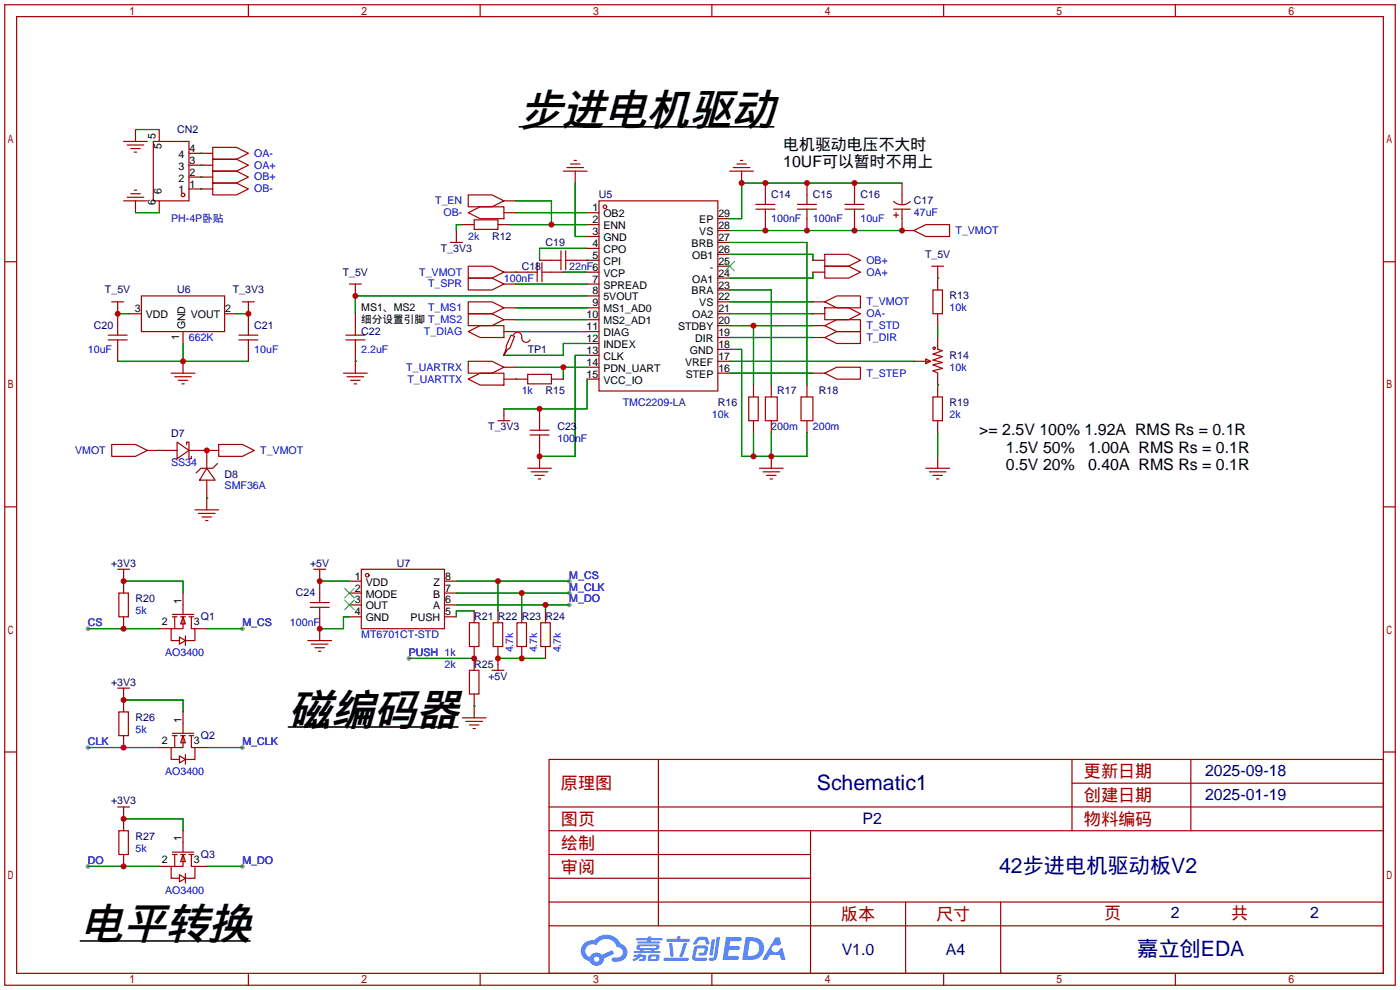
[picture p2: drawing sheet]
<svg xmlns="http://www.w3.org/2000/svg" width="299mm" height="212mm" viewBox="0 0 299 212" stroke-linecap="round" stroke-linejoin="round" font-family="sans-serif">
<g fill="#999">
<circle cx="121.7" cy="124.2" r=".51"/>
<circle cx="121.7" cy="126.7" r=".51"/>
<circle cx="121.7" cy="129.3" r=".51"/>
<circle cx="51.8" cy="185.2" r=".51"/>
<circle cx="51.8" cy="159.8" r=".51"/>
<circle cx="18.8" cy="134.4" r=".51"/>
<circle cx="18.8" cy="159.8" r=".51"/>
<circle cx="18.8" cy="185.2" r=".51"/>
<circle cx="51.8" cy="134.4" r=".51"/>
<circle cx="87.4" cy="140.7" r=".51"/>
</g>
<g fill="none" stroke="#a10000" stroke-width=".25">
<path d="M1 1h297.2v209.6h-297.2zM3.6 3.6h292.1v204.4h-292.1zM53.1 1v2.6M102.6 1v2.6M152.1 1v2.6M201.7 1v2.6M251.2 1v2.6M1 55.9h2.6M295.7 55.9h2.5M1 108.3h2.6M295.7 108.3h2.5M1 160.7h2.6"/>
<path d="M117.3 162.3h178.4v45.7h-178.4zM117.3 177.5h178.4M117.3 172.5h178.4M140.7 162.3v35.6M173.2 177.5v30.5M229.1 162.3v15.2M229.1 167.4h66.6M254.5 162.3v15.2M295.7 160.7h2.5M117.3 182.6h55.9M117.3 197.9h178.4M117.3 192.8h178.4"/>
<path d="M117.3 187.7h55.9M193.5 192.8v15.2M213.9 192.8v15.2M53.1 208v2.6M102.6 208v2.6M152.1 208v2.6M201.7 208v2.6M251.2 208v2.6"/>
</g>
<g fill="#5487ff">
<path d="M155.2 200.3h2.6a.48 .48 0 0 1 .7 .4 .48 .48 0 0 1-.6 .4h-1.8l-.2 1.1h1.9a.43 .43 0 0 1 .4 .4 .43 .43 0 0 1-.5 .4h-1.9l-.2 1.3h1.7a.45 .45 0 0 1 .5 .2 .45 .45 0 0 1-.1 .6h-3.3z"/>
<path d="M165.7 200.3h.9l.4 1.5-.8 .3a.84 .84 0 0 0-1.2 .3 .84 .84 0 0 0 .4 1.1 .84 .84 0 0 0 1.1-.4l.1-.2 .6-.3 .7 2.5h-1l-.2-1h-2.1l-.6 1h-1.1z"/>
<path d="M152.1 200.8h.7l-.5 3.1a.36 .36 0 0 1-.3 .3 .36 .36 0 0 1-.4-.3z"/>
<path d="M153.2 200.2h.7l-.6 4.3a1.13 1.13 0 0 1-1.8 .6l.2-.4h.7l.2-.2z"/>
<path d="M148.9 200.6l.6-.4h1a.77 .77 0 0 1 .9 .5l.3 1-.2 .2h-.5l-.3-.9-.2-.2-1 .1-.7 1-.6-.1-.1-.2z"/>
<path d="M148.4 202.4l.6-.3h1.7a.81 .81 0 0 1 .7 .5 .81 .81 0 0 1-.2 .8 .81 .81 0 0 1-.9 .8h-.7a.32 .32 0 0 1-.3-.3 .32 .32 0 0 1 .4-.3h.7l.2-.9-1.6 .1-.4 1.8 2.2 .1a.32 .32 0 0 1 .3 .4 .32 .32 0 0 1-.4 .2h-2.2l-.5-.3-.1-.5z"/>
<path d="M141.9 204.7h5a.33 .33 0 0 1 .3 .3 .33 .33 0 0 1-.3 .3h-4.9l-.2-.1z"/>
<path d="M146.1 201.5h.8l-.7 2a.98 .98 0 0 1-.7 1.1l-.3-.3z"/>
<path d="M143 201.6h.7l.3 2.5a.34 .34 0 0 1-.3 .4 .34 .34 0 0 1-.4-.3z"/>
<path d="M142.5 200.7h2.1l.3-.6h.6l-.1 .6h1.7a.32 .32 0 0 1 .4 .3 .32 .32 0 0 1-.4 .3h-4.5l-.2-.2z"/>
<path d="M135.5 204.1h.9l.1-.3h.6v.3h.8a.82 .82 0 0 1-.5 1.3h-.8v-.4l.7-.1 .1-.3a.68 .68 0 0 0-1 .4l-1.1 .4-.1-.4 .9-.5h-.7z"/>
<path d="M136 200.5h2.4l.1-.3h.7v.3h2.2l.2 .3-.2 .2h-2.3v.2h1.8l.2 .3-.2 .1h-4.5l-.1-.4h2l.1-.2h-2.3l-.1-.2z"/>
<path d="M159.4 200.3l-.8 4.9h1.7a2.5 2.5 0 0 0 3-2.5 2.5 2.5 0 0 0-3.1-2.4zM160.3 201.1a1.61 1.61 0 0 1 2 1.5 1.61 1.61 0 0 1-1.8 1.7h-.7z"/>
<path d="M136.2 202a.55 .55 0 0 0-.2 .8 .55 .55 0 0 0 .7 .2l.1 .3h-1.3v.3l5.4 .1 .3-.2-.2-.2h-1.2l.2-.3a.7 .7 0 0 0 .8-.3 .7 .7 0 0 0 0-.8l-4.2-.1zM136.8 202.3l3.3-.1 .1 .1-.2 .3h-3.2zM137.5 203h1.7l-.2 .3h-1.4z"/>
<path d="M138.6 204.2a1.05 1.05 0 0 0 0 1.2 2.91 2.91 0 0 0 2.2-.2 .98 .98 0 0 0 0-1.2h-1.6zM139.2 204.5l.9-.1 .1 .4-.2 .2-.8-.1z"/>
<path d="M124.9 201.6a2.23 2.23 0 0 0-.7 2.3 2.23 2.23 0 0 0 1.8 1.6 1.58 1.58 0 0 0 1.8 .9 1.58 1.58 0 0 0 1.3-1.5l2.2-1.1-.5-.7-2.1 1a1.65 1.65 0 0 0-2.7 .4 1.45 1.45 0 0 1-.8-1.9 1.45 1.45 0 0 1 2-.7l.3 .1a2.3 2.3 0 0 1 2.3-1.3 2.3 2.3 0 0 1 2 1.7 1.12 1.12 0 0 1 1.3 1 1.12 1.12 0 0 1-1.1 1.2h-.7a.45 .45 0 0 0-.6 .4 .45 .45 0 0 0 .5 .5 2.21 2.21 0 0 0 2.2-.5 2.21 2.21 0 0 0 .5-2.3 2.13 2.13 0 0 0-1.3-1.1 3.3 3.3 0 0 0-5.6-.7l-1.1 .1zM127 205a.57 .57 0 0 1 1.1 0 .57 .57 0 0 1-1.1 0z"/>
</g>
<g fill="none" stroke="#a10000" stroke-width=".25">
<path d="M26.4 30.2h5.1M27.2 31h3.5M27.9 31.8h2.1M28.7 32.5h.5M29 27.7v2.5M32.8 30.2h7.6v12.7h-7.6zM34 27.7v2.5M40.4 37.8h5.1M40.4 35.3h5.1M40.4 32.8h5.1M45.5 31.5h5l2.6 1.3-2.6 1.2h-5zM45.5 34h5l2.6 1.3-2.6 1.3h-5z"/>
<path d="M45.5 39.1h5l2.6 1.3-2.6 1.3h-5zM45.5 36.6h5l2.6 1.2-2.6 1.3h-5zM120.4 36.6h5.1M121.2 35.8h3.5M121.9 35.1h2.1M122.7 34.3h.5M122.9 36.6v2.5M156 36.6h5M156.7 35.8h3.6M157.5 35.1h2M158.2 34.3h.5M158.5 36.6v2.5"/>
<path d="M163.6 39.1v4.6M172.5 39.1v4.6M182.6 39.1v4.6M192.8 39.1v4.6M26.4 42.9h5.1M27.2 42.2h3.5M27.9 41.4h2.1M28.7 40.6h.5M29 42.9v2.6M34 42.9v2.6M40.4 40.4h5.1M96.3 51.8h2.5"/>
<path d="M97.5 49.3v2.5M98.8 48h2.5M100.1 56.9h5.1l2.5 1.3-2.5 1.2h-5.1zM100.1 41.7h5.1l2.5 1.2-2.5 1.3h-5.1zM100.1 45.5l2.5-1.3h5.1v2.5h-5.1zM100.1 59.4h5.1l2.5 1.3-2.5 1.3h-5.1zM101.3 47h5.1v2h-5.1zM106.4 48h2.6M107.7 45.5h2.5M107.7 58.2h7.1M107.7 42.9h2.5M114.8 56.1v4.1"/>
<path d="M115.3 55.6h4.6M115.8 58.2h4.6M115.8 56.1v4.1M119.9 53.6v4.1M120.9 55.6h7.1M120.9 53.6v4.1M125.5 45.5h2.5M125.5 48h2.5M125.5 50.5h2.5M125.5 53.1h2.5M125.5 58.2h2.5M128 42.9h25.4v40.7h-25.4z"/>
<path d="M153.4 56.9h2.6M153.4 59.4h2.6M153.4 54.4h2.6M153.4 51.8h2.6M153.4 49.3h2.6M153.4 46.7h2.6M161.5 44.7h4.1M161.5 43.7h4.1M163.6 44.7v4.6M170.4 44.7h4.1M170.4 43.7h4.1M172.5 44.7v4.6"/>
<path d="M173.7 55.6h2.6M173.7 58.2h2.6M176.3 54.4h5.1l2.5 1.2-2.5 1.3h-5.1zM176.3 56.9h5.1l2.5 1.3-2.5 1.2h-5.1zM180.6 44.7h4.1M180.6 43.7h4.1M182.6 44.7v4.6M191 43a2.54 2.54 0 0 0 3.5 .1M191 44.7h3.6M191 46h1M191.5 45.5v1M192.8 44.7v4.6h2.5"/>
<path d="M195.3 49.3l2.6-1.3h5v2.5h-5zM199.1 56.9h2.6M200.4 56.9v5.1M23.1 72.6h4.1M23.1 71.6h4.1M23.9 64.5h2.5M25.1 64.5v7.1M25.1 72.6v4.6M27.7 67.1h2.5M30.2 63.2h17.8v7.7h-17.8zM36.6 79.8h5.1M39.1 70.9v2.5"/>
<path d="M39.1 77.2v2.6M48 67.1h2.5M51.1 72.6h4M51.1 71.6h4M51.8 64.5h2.6M53.1 64.5v7.1M53.1 72.6v4.6M73.4 79.8h5.1M73.9 72.6h4.1M73.9 71.6h4.1M74.7 60.7h2.5M75.9 60.7v2.5"/>
<path d="M75.9 67.1v4.5M75.9 72.6v7.2M100.1 64.5h5.1l2.5 1.3-2.5 1.3h-5.1zM100.1 67.1h5.1l2.5 1.2-2.5 1.3h-5.1zM100.1 77.2h5.1l2.5 1.3-2.5 1.3h-5.1zM100.1 70.9l2.5-1.3h5.1v2.5h-5.1zM107.7 60.7h2.5M107.7 65.8h2.5M107.7 68.3h2.5M107.7 70.9h2.5M107.7 78.5h2.5M107.7 75.7v.2"/>
<path d="M109.2 71.6l.8 .3-1 2.5-.5 .3-.8 1.2 .5-1.5v-.5zM109.7 71.6a.93 .93 0 0 1 1.2-.5 .93 .93 0 0 1 .6 1 .94 .94 0 0 0 .7 1 .94 .94 0 0 0 1.1-.5M125.5 60.7h2.5M125.5 63.2h2.5M125.5 65.8h2.5M125.5 68.3h2.5M125.5 70.9h2.5M125.5 73.4h2.5M125.5 75.9h2.5M125.5 78.5h2.5M153.4 79.8h2.6M153.4 77.2h2.6"/>
<path d="M153.4 74.7h2.6M153.4 72.1h2.6M153.4 69.6h2.6M153.4 67.1h2.6M153.4 64.5h2.6M153.4 62h2.6M173.7 79.8h2.6M173.7 72.1h2.6M173.7 69.6h2.6M173.7 67.1h2.6M173.7 64.5h2.6M176.3 64.5l2.5-1.3h5.1v2.6h-5.1z"/>
<path d="M176.3 65.8h5.1l2.5 1.3-2.5 1.2h-5.1zM176.3 69.6l2.5-1.3h5.1v2.6h-5.1zM176.3 72.1l2.5-1.2h5.1v2.5h-5.1zM176.3 79.8l2.5-1.3h5.1v2.5h-5.1zM195.3 77.2h3.6M197.9 76.7l1 .5-1 .5zM199.4 62h2v5.1h-2zM200.4 67.1v2.5M200.4 72.1v2.6l1 .2-2 .8 2 .5-2 .8 2 .5-2 .5 2 .7-2 .5 1 .6v5M23.9 95h5.1l2.5 1.3-2.5 1.2h-5.1zM31.5 96.3h6.3M37.3 80.5h3.6"/>
<path d="M37.8 94.5l2.6 1.8-2.6 1.7zM38.1 81.3h2M38.9 82h.5M39.9 95v-.5h.5v3.5h.5v-.5M40.4 96.3h6.3M44.2 96.3v3.8M46.5 99.1l-1 1h-2.6l-1 1M46.7 95h5.1l2.6 1.3-2.6 1.2h-5.1zM74.2 80.5h3.5M74.9 81.3h2.1M75.7 82h.5M100.1 81l2.5-1.2h5.1v2.5h-5.1z"/>
<path d="M106.4 89.9h2.6M107.7 81h5.1M107.7 87.4v2.5M112.8 80h5.1v2h-5.1zM113.3 93h4M113.3 91.9h4M115.3 87.4v4.5M115.3 93v7.1M117.9 81h2.5M125.5 81h2.5M160 84.8h2.1v5.1h-2.1zM161 82.3v2.5"/>
<path d="M161 89.9v2.6M163.6 84.8h2.5v5.1h-2.5zM164.8 82.3v2.5M164.8 89.9v2.6M164.8 97.5v2.6M171.2 84.8h2.5v5.1h-2.5zM172.5 82.3v2.5M172.5 89.9v2.6M199.4 84.8h2v5.1h-2zM200.4 89.9v2.6M200.4 97.5v2.6M41.7 109h5"/>
<path d="M42.4 109.7h3.6M43.2 110.5h2M43.9 111.3h.5M44.2 100.1l1.8 2.5h-3.3zM44.2 102.6v6.4M112.8 100.1h5.1M113.5 100.8h3.6M114.3 101.6h2M115.1 102.4h.5M162.3 100.1h5.1M163.1 100.8h3.5M163.8 101.6h2.1"/>
<path d="M164.6 102.4h.5M197.9 100.1h5M198.6 100.8h3.6M199.4 101.6h2M200.2 102.4h.5M25.1 121.7h2.6M25.4 126.7h2v5.1h-2zM26.4 121.7v5M26.4 131.8v2.6M34 134.4h2.6M36.8 131.8h1M36.8 131.3h4.6"/>
<path d="M37.3 131.8v2.6M38.4 136.1l1.2 .8-1.2 .8zM38.6 131.8h1M39.1 131.8v2.6h-2.5v2.5h1.8M39.1 131.8l.5 1.6h-1zM39.1 126.7v4.6M39.6 135.9v2M40.4 131.8h1M40.9 131.8v2.6h.8v2.5h-2.1M41.7 134.4h2.5M65.8 136.9h5.1M66.3 129.8h4.1"/>
<path d="M66.3 128.8h4.1M66.5 137.7h3.6M67.1 121.7h2.5M67.3 138.4h2M68.1 139.2h.5M68.3 121.7v7.1M68.3 129.8v7.1M74.7 124.2h2.5M74.7 126.7h2.5M74.7 129.3h2.5M74.7 131.8h2.5M77.2 121.7h17.8v12.7h-17.8z"/>
<path d="M95 124.2h2.5M95 126.7h2.5M95 129.3h2.5M95 131.8h2.5M100.3 133.1h2.1v5.1h-2.1zM101.3 130.6v2.5M101.3 138.2v5.1M105.4 133.1h2v5.1h-2zM106.4 130.6v2.5M106.4 138.2v5.1M110.5 133.1h2v5.1h-2zM111.5 130.6v2.5"/>
<path d="M111.5 138.2v2.5M115.6 133.1h2v5.1h-2zM116.6 130.6v2.5M116.6 138.2v2.5M25.1 147.1h2.6M25.4 152.1h2v5.1h-2zM26.4 147.1v5M26.4 157.2v2.6M34 159.8h2.6M36.8 157.2h1M36.8 156.7h4.6M37.3 157.2v2.6"/>
<path d="M38.6 157.2h1M39.1 157.2v2.6h-2.5v2.5h1.8M39.1 157.2l.5 1.6h-1zM39.1 152.1v4.6M40.4 157.2h1M40.9 157.2v2.6h.8v2.5h-2.1M41.7 159.8h2.5M98.8 153.4h5.1M99.6 154.2h3.5M100.3 143.3h2.1v5h-2.1zM100.3 154.9h2.1M101.1 155.7h.5"/>
<path d="M101.3 148.3v5.1M105.2 143.3h2.5M25.1 172.5h2.6M25.4 177.5h2v5.1h-2zM26.4 172.5v5M38.4 161.5l1.2 .8-1.2 .8zM39.1 177.5v4.6M39.6 161.3v2M26.4 182.6v2.6M34 185.2h2.6M36.8 182.6h1M36.8 182.1h4.6"/>
<path d="M37.3 182.6v2.6M38.4 186.9l1.2 .8-1.2 .8zM38.6 182.6h1M39.1 182.6v2.6h-2.5v2.5h1.8M39.1 182.6l.5 1.6h-1zM39.6 186.7v2M40.4 182.6h1M40.9 182.6v2.6h.8v2.5h-2.1M41.7 185.2h2.5"/>
<circle cx="39.1" cy="41.7" r=".38"/>
<circle cx="129.3" cy="44.2" r=".38"/>
<circle cx="199.6" cy="74.4" r=".25"/>
<circle cx="78.5" cy="122.9" r=".38"/>
</g>
<g fill="none" stroke="#008700" stroke-width=".25">
<path d="M29 27.7h5M42.9 35.3h.1M42.9 32.8h.1M42.9 37.8h.1M122.9 39.1v11.4h2.6M192.8 39.1h-34.3v7.6h-2.5M29 45.5h5M42.9 40.4h.1M98.8 48h-1.3v1.3M109 48h16.5M110.2 58.2h.1M110.2 42.9h7.7v5.1"/>
<path d="M110.2 45.5h15.3M120.4 58.2h5.1M125.5 55.6h.1M125.5 53.1h-10.2v2.5M156 51.8h16.5v30.5M156 49.3h36.8M156 54.4h17.7v1.2M173.7 58.2v1.2h-17.7M200.4 59.4h.1M25.1 77.2h28M25.1 67.1h2.6M39.1 73.4v3.8"/>
<path d="M50.5 67.1h2.6M75.9 77.2h.1M110.2 65.8h15.3M110.2 68.3h15.3M110.2 78.5h15.3M110.2 60.7h15.3M110.2 70.9h15.3M120.4 78.5v2.5M125.5 75.9h-2.6v21.6h-7.6M125.5 73.4h-5.1v2.5h-12.7M125.5 63.2h-49.6v3.9M156 74.7h2.5v22.8h14v-5"/>
<path d="M156 62h8.8v20.3M156 77.2h39.3M156 67.1h17.7M156 72.1h17.7M156 79.8h17.7M156 64.5h17.7M156 69.6h17.7M161 69.6v12.7M200.4 69.6v2.5M34 96.3h.1M44.2 96.3h.1M110.2 81h.1"/>
<path d="M125.5 81v6.4h-17.8M161 92.5v5M164.8 92.5v5M200.4 82.3h.1M200.4 92.5v5M44.2 106.4h.1M18.8 134.4h15.2M26.4 124.2h12.7v2.5M44.2 134.4h7.6M68.3 124.2h6.4M74.7 131.8h-1.3v2.6h-5.1M97.5 124.2h24.2"/>
<path d="M97.5 126.7h24.2M97.5 129.3h24.2M101.3 130.6h-3.8v1.2M106.4 124.2v6.4M111.5 126.7v3.9M116.6 129.3v1.3M18.8 159.8h15.2M26.4 149.6h12.7v2.5M44.2 159.8h7.6M87.4 140.7h13.9M101.3 150.9h.1M106.4 140.7h10.2"/>
<path d="M26.4 175h12.7v2.5M18.8 185.2h15.2M44.2 185.2h7.6"/>
</g>
<path d="M154.9 55.9l2.1 2M157 55.9l-2.1 2M73.7 125.7l2 2.1M73.7 128.3l2 2M75.7 125.7l-2 2.1M75.7 128.3l-2 2" fill="none" stroke="#3c3" stroke-width=".25"/>
<path d="M111 27.1h54.4M61.6 155.4h36.3M17.2 201.1h36.2" fill="none" stroke="#000" stroke-width=".33"/>
<g fill="#c00">
<circle cx="115.3" cy="97.5" r=".63"/>
<circle cx="75.9" cy="63.2" r=".63"/>
<circle cx="163.6" cy="49.3" r=".63"/>
<circle cx="172.5" cy="49.3" r=".63"/>
<circle cx="182.6" cy="49.3" r=".63"/>
<circle cx="192.8" cy="49.3" r=".63"/>
<circle cx="158.5" cy="39.1" r=".63"/>
<circle cx="163.6" cy="39.1" r=".63"/>
<circle cx="172.5" cy="39.1" r=".63"/>
<circle cx="182.6" cy="39.1" r=".63"/>
<circle cx="120.4" cy="78.5" r=".63"/>
<circle cx="117.9" cy="48" r=".63"/>
<circle cx="161" cy="97.5" r=".63"/>
<circle cx="164.8" cy="97.5" r=".63"/>
<circle cx="161" cy="69.6" r=".63"/>
<circle cx="115.3" cy="87.4" r=".63"/>
<circle cx="25.1" cy="67.1" r=".63"/>
<circle cx="53.1" cy="67.1" r=".63"/>
<circle cx="39.1" cy="77.2" r=".63"/>
<circle cx="68.3" cy="124.2" r=".63"/>
<circle cx="106.4" cy="124.2" r=".63"/>
<circle cx="111.5" cy="126.7" r=".63"/>
<circle cx="116.6" cy="129.3" r=".63"/>
<circle cx="68.3" cy="134.4" r=".63"/>
<circle cx="106.4" cy="140.7" r=".63"/>
<circle cx="111.5" cy="140.7" r=".63"/>
<circle cx="26.4" cy="124.2" r=".63"/>
<circle cx="26.4" cy="134.4" r=".63"/>
<circle cx="26.4" cy="159.8" r=".63"/>
<circle cx="26.4" cy="149.6" r=".63"/>
<circle cx="26.4" cy="175" r=".63"/>
<circle cx="26.4" cy="185.2" r=".63"/>
<circle cx="101.3" cy="140.7" r=".63"/>
<circle cx="44.2" cy="96.3" r=".63"/>
</g>
<g font-size="9.1">
<text x="111" y="26.8">步进电机驱动</text>
<text x="61.6" y="155">磁编码器</text>
<text x="17.2" y="200.8">电平转换</text>
</g>
<g font-size="4.5" fill="#000080">
<text x="174.6" y="168.8">Schematic1</text>
<text x="213.5" y="186.6">42步进电机驱动板V2</text>
<text x="243" y="204.4">嘉立创EDA</text>
</g>
<g font-size="3.7" fill="#a00000">
<text x="231.6" y="166.2">更新日期</text>
<text x="119.9" y="168.7">原理图</text>
<text x="231.6" y="171.2">创建日期</text>
<text x="119.9" y="176.3">图页</text>
<text x="231.6" y="176.3">物料编码</text>
<text x="119.9" y="181.4">绘制</text>
<text x="119.9" y="186.5">审阅</text>
<text x="179.7" y="196.6">版本</text>
<text x="200" y="196.6">尺寸</text>
<text x="236" y="196.4">页</text>
<text x="263.1" y="196.4">共</text>
</g>
<g font-size="3.4">
<text x="167.4" y="32">电机驱动电压不大时</text>
<text x="167.4" y="35.8">10UF可以暂时不用上</text>
<text x="209.3" y="92.9">&gt;= 2.5V 100% 1.92A RMS Rs = 0.1R</text>
<text x="215" y="96.7">1.5V 50%</text>
<text x="215" y="100.5">0.5V 20%</text>
<text x="232.6" y="96.7">1.00A RMS Rs = 0.1R</text>
<text x="232.6" y="100.5">0.40A RMS Rs = 0.1R</text>
</g>
<g font-size="3.4" fill="#000080">
<text x="257.6" y="165.9">2025-09-18</text>
<text x="257.6" y="171">2025-01-19</text>
<text x="184.4" y="176.1">P2</text>
<text x="250.3" y="196.2">2</text>
<text x="280" y="196.2">2</text>
<text x="179.9" y="204">V1.0</text>
<text x="202.1" y="204">A4</text>
</g>
<g font-size="2.3">
<text x="33.2" y="29.6" transform="rotate(-90 33.2 29.6)">5</text>
<text x="34.5" y="31.9" transform="rotate(-90 34.5 31.9)">5</text>
<text x="38.2" y="33.7">4</text>
<text x="40.5" y="35">3</text>
<text x="40.5" y="32.5">4</text>
<text x="34.5" y="41.5" transform="rotate(-90 34.5 41.5)">6</text>
<text x="38.2" y="41.3">1</text>
<text x="38.2" y="38.8">2</text>
<text x="38.2" y="36.3">3</text>
<text x="40.5" y="40.1">1</text>
<text x="40.5" y="37.5">2</text>
<text x="33.2" y="43.8" transform="rotate(-90 33.2 43.8)">6</text>
<text x="126.6" y="45.2">1</text>
<text x="126.6" y="47.7">2</text>
<text x="129" y="46.4">OB2</text>
<text x="149.5" y="47.7">EP</text>
<text x="153.5" y="46.4">29</text>
<text x="126.6" y="50.2">3</text>
<text x="126.6" y="52.8">4</text>
<text x="129" y="49">ENN</text>
<text x="129" y="51.5">GND</text>
<text x="147.8" y="52.8">BRB</text>
<text x="149.5" y="50.2">VS</text>
<text x="153.5" y="51.5">27</text>
<text x="153.5" y="49">28</text>
<text x="126.6" y="55.3">5</text>
<text x="129" y="54">CPO</text>
<text x="129" y="56.6">CPI</text>
<text x="129" y="59.1">VCP</text>
<text x="147.9" y="55.3">OB1</text>
<text x="151.7" y="57.9">-</text>
<text x="153.5" y="59.1">24</text>
<text x="153.5" y="56.6">25</text>
<text x="153.5" y="54">26</text>
<text x="126.6" y="60.4">7</text>
<text x="126.6" y="62.9">8</text>
<text x="126.6" y="65.5">9</text>
<text x="129" y="61.7">SPREAD</text>
<text x="129" y="64.2">5VOUT</text>
<text x="147.8" y="62.9">BRA</text>
<text x="147.9" y="60.4">OA1</text>
<text x="149.5" y="65.5">VS</text>
<text x="153.5" y="64.2">22</text>
<text x="153.5" y="61.7">23</text>
<text x="28.8" y="66.7">3</text>
<text x="31.2" y="68">VDD</text>
<text x="39.6" y="70.4" transform="rotate(-90 39.6 70.4)">GND</text>
<text x="40.8" y="68">VOUT</text>
<text x="48.1" y="66.7">2</text>
<text x="77.2" y="66.5">MS1、MS2</text>
<text x="77.2" y="69.1">细分设置引脚 T_MS2</text>
<text x="125.4" y="68">10</text>
<text x="125.4" y="70.6">11</text>
<text x="129" y="66.7">MS1_AD0</text>
<text x="129" y="69.3">MS2_AD1</text>
<text x="129" y="71.8">DIAG</text>
<text x="144.9" y="70.6">STDBY</text>
<text x="147.9" y="68">OA2</text>
<text x="153.5" y="71.8">19</text>
<text x="153.5" y="69.3">20</text>
<text x="153.5" y="66.7">21</text>
<text x="38.3" y="72.7" transform="rotate(-90 38.3 72.7)">1</text>
<text x="125.4" y="73.1">12</text>
<text x="125.4" y="75.6">13</text>
<text x="129" y="74.4">INDEX</text>
<text x="129" y="76.9">CLK</text>
<text x="147.4" y="75.6">GND</text>
<text x="148.6" y="73.1">DIR</text>
<text x="153.5" y="76.9">17</text>
<text x="153.5" y="74.4">18</text>
<text x="125.4" y="78.2">14</text>
<text x="125.4" y="80.7">15</text>
<text x="129" y="79.4">PDN_UART</text>
<text x="129" y="82">VCC_IO</text>
<text x="146.4" y="78.2">VREF</text>
<text x="146.6" y="80.7">STEP</text>
<text x="153.5" y="79.4">16</text>
<text x="75.8" y="123.9">1</text>
<text x="78.2" y="125.2">VDD</text>
<text x="92.7" y="125.2">Z</text>
<text x="95.1" y="123.9">8</text>
<text x="38.8" y="129" transform="rotate(-90 38.8 129)">1</text>
<text x="75.8" y="126.4">2</text>
<text x="75.8" y="129">3</text>
<text x="75.8" y="131.5">4</text>
<text x="78.2" y="127.7">MODE</text>
<text x="78.2" y="130.2">OUT</text>
<text x="92.5" y="130.2">A</text>
<text x="92.5" y="127.7">B</text>
<text x="95.1" y="131.5">5</text>
<text x="95.1" y="129">6</text>
<text x="95.1" y="126.4">7</text>
<text x="34.6" y="133.6">2</text>
<text x="41.4" y="133.6">3</text>
<text x="78.2" y="132.8">GND</text>
<text x="87.8" y="132.8">PUSH</text>
<text x="38.8" y="154.4" transform="rotate(-90 38.8 154.4)">1</text>
<text x="34.6" y="159">2</text>
<text x="41.4" y="159">3</text>
<text x="38.8" y="179.8" transform="rotate(-90 38.8 179.8)">1</text>
<text x="34.6" y="184.4">2</text>
<text x="41.4" y="184.4">3</text>
</g>
<g font-size="2.3" fill="#000080">
<text x="37.8" y="28.4">CN2</text>
<text x="128" y="42.4">U5</text>
<text x="164.8" y="42.4">C14</text>
<text x="173.7" y="42.4">C15</text>
<text x="183.9" y="42.4">C16</text>
<text x="195.3" y="43.7">C17</text>
<text x="94.2" y="53.8">T_3V3</text>
<text x="105.2" y="51.3">R12</text>
<text x="116.6" y="52.5">C19</text>
<text x="73.2" y="58.9">T_5V</text>
<text x="111.5" y="57.6">C18</text>
<text x="197.7" y="55.1">T_5V</text>
<text x="22.4" y="62.7">T_5V</text>
<text x="37.8" y="62.7">U6</text>
<text x="49.7" y="62.7">T_3V3</text>
<text x="202.9" y="64">R13</text>
<text x="20.1" y="70.3">C20</text>
<text x="54.4" y="70.3">C21</text>
<text x="77.2" y="71.6">C22</text>
<text x="112.8" y="75.4">TP1</text>
<text x="202.9" y="76.7">R14</text>
<text x="116.6" y="84.3">R15</text>
<text x="153.4" y="86.8">R16</text>
<text x="166.1" y="84.3">R17</text>
<text x="175" y="84.3">R18</text>
<text x="202.9" y="86.8">R19</text>
<text x="36.6" y="93.4">D7</text>
<text x="104.4" y="91.9">T_3V3</text>
<text x="119.1" y="91.9">C23</text>
<text x="48" y="102.1">D8</text>
<text x="23.7" y="121.1">+3V3</text>
<text x="66.3" y="121.1">+5V</text>
<text x="84.8" y="121.1">U7</text>
<text x="29" y="128.7">R20</text>
<text x="63.2" y="127.5">C24</text>
<text x="42.9" y="132.6">Q1</text>
<text x="101.3" y="132.6">R21</text>
<text x="106.4" y="132.6">R22</text>
<text x="111.5" y="132.6">R23</text>
<text x="116.6" y="132.6">R24</text>
<text x="101.3" y="142.7">R25</text>
<text x="23.7" y="146.5">+3V3</text>
<text x="104.4" y="145.3">+5V</text>
<text x="29" y="154.1">R26</text>
<text x="42.9" y="158">Q2</text>
<text x="23.7" y="171.9">+3V3</text>
<text x="29" y="179.5">R27</text>
<text x="42.9" y="183.4">Q3</text>
</g>
<g font-size="2.3" fill="#00f">
<text x="54.4" y="33.5">OA-</text>
<text x="54.4" y="36">OA+</text>
<text x="54.4" y="41.1">OB-</text>
<text x="54.4" y="38.6">OB+</text>
<text x="36.6" y="47.5">PH-4P卧贴</text>
<text x="93" y="43.7">T_EN</text>
<text x="94.8" y="46.2">OB-</text>
<text x="164.8" y="47.5">100nF</text>
<text x="173.7" y="47.5">100nF</text>
<text x="183.9" y="47.5">10uF</text>
<text x="195.3" y="46.2">47uF</text>
<text x="100.1" y="51.3">2k</text>
<text x="204.2" y="50">T_VMOT</text>
<text x="89.6" y="58.9">T_VMOT</text>
<text x="121.7" y="57.6">22nF6</text>
<text x="185.2" y="56.4">OB+</text>
<text x="185.2" y="58.9">OA+</text>
<text x="91.5" y="61.4">T_SPR</text>
<text x="107.7" y="60.2">100nF</text>
<text x="185.2" y="65.2">T_VMOT</text>
<text x="90.6" y="71.6">T_DIAG</text>
<text x="91.5" y="66.5">T_MS1</text>
<text x="185.2" y="67.8">OA-</text>
<text x="185.2" y="70.3">T_STD</text>
<text x="202.9" y="66.5">10k</text>
<text x="18.8" y="75.4">10uF</text>
<text x="40.4" y="72.9">662K</text>
<text x="54.4" y="75.4">10uF</text>
<text x="77.2" y="75.4">2.2uF</text>
<text x="185.2" y="72.9">T_DIR</text>
<text x="86.8" y="79.2">T_UARTRX</text>
<text x="87.1" y="81.8">T_UARTTX</text>
<text x="185.2" y="80.5">T_STEP</text>
<text x="202.9" y="79.2">10k</text>
<text x="111.5" y="84.3">1k</text>
<text x="133.1" y="86.8">TMC2209-LA</text>
<text x="152.1" y="89.4">10k</text>
<text x="202.9" y="89.4">2k</text>
<text x="119.1" y="94.5">100nF</text>
<text x="164.8" y="91.9">200m</text>
<text x="173.7" y="91.9">200m</text>
<text x="16.1" y="97">VMOT</text>
<text x="36.6" y="99.5">SS34</text>
<text x="55.6" y="97">T_VMOT</text>
<text x="48" y="104.6">SMF36A</text>
<text x="121.7" y="123.7">M_CS</text>
<text x="29" y="131.3">5k</text>
<text x="121.7" y="126.2">M_CLK</text>
<text x="121.7" y="128.7">M_DO</text>
<text x="18.8" y="133.8">CS</text>
<text x="51.8" y="133.8">M_CS</text>
<text x="62" y="133.8">100nF</text>
<text x="77.2" y="136.4">MT6701CT-STD</text>
<text x="35.3" y="140.2">AO3400</text>
<text x="87.4" y="140.2">PUSH 1k</text>
<text x="95" y="142.7">2k</text>
<text x="109.7" y="139.4" transform="rotate(-90 109.7 139.4)">4.7k</text>
<text x="114.8" y="139.4" transform="rotate(-90 114.8 139.4)">4.7k</text>
<text x="119.9" y="139.4" transform="rotate(-90 119.9 139.4)">4.7k</text>
<text x="18.8" y="159.2">CLK</text>
<text x="29" y="156.7">5k</text>
<text x="51.8" y="159.2">M_CLK</text>
<text x="35.3" y="165.6">AO3400</text>
<text x="18.8" y="184.6">DO</text>
<text x="29" y="182.1">5k</text>
<text x="51.8" y="184.6">M_DO</text>
<text x="35.3" y="191">AO3400</text>
</g>
</svg>
